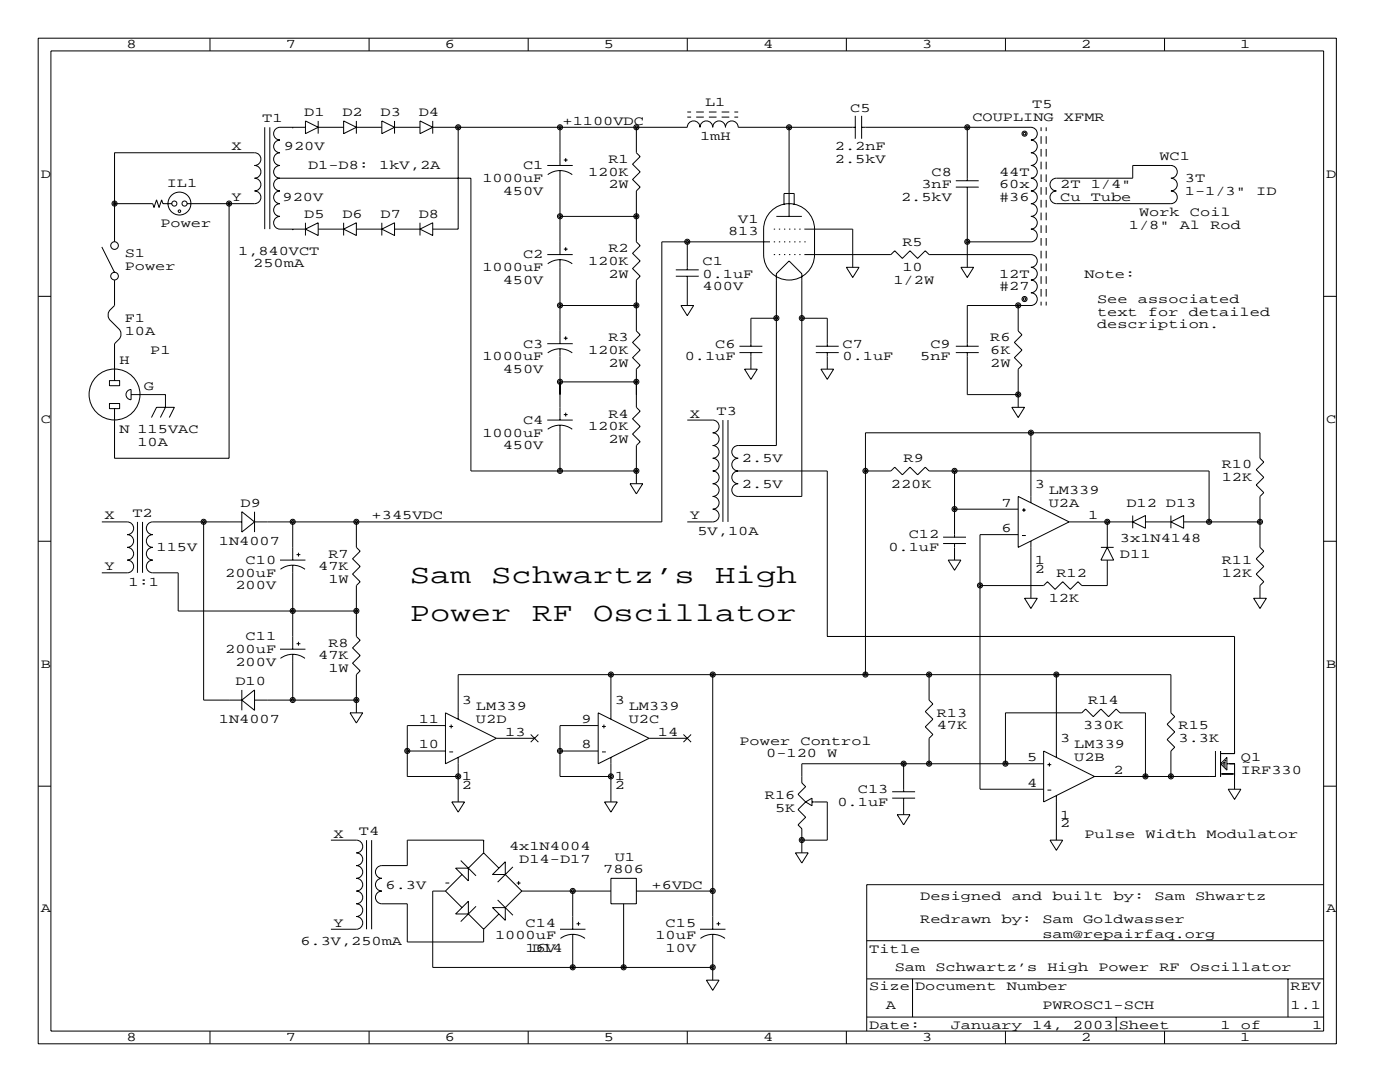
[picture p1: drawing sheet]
<svg xmlns="http://www.w3.org/2000/svg" width="279mm" height="216mm" viewBox="0 0 279 216" stroke-linecap="round" stroke-linejoin="round" font-family="sans-serif">
<g fill="none" stroke="#000" stroke-width=".2">
<path d="M7.6 7.6h259.1v200.7h-259.1zM10.2 10.2h254v195.5h-254zM41.9 7.6v2.6M73.7 7.6v2.6M105.4 7.6v2.6M137.2 7.6v2.6M168.9 7.6v2.6M200.7 7.6v2.6M232.4 7.6v2.6M52.8 25.4v20.3M53.8 25.4v20.3M55.9 35.6a1.27 1.27 0 0 0-1.3 1.2 1.27 1.27 0 0 0 1.3 1.3 1.27 1.27 0 0 0-1.3 1.3 1.27 1.27 0 0 0 1.3 1.2 1.27 1.27 0 0 0-1.3 1.3 1.27 1.27 0 0 0 1.3 1.3 1.27 1.27 0 0 0-1.3 1.3 1.27 1.27 0 0 0 1.3 1.2h5.1"/>
<path d="M55.9 35.6h38.1v58.4h33M58.4 25.4h.1M61 25.4h-5.1a1.27 1.27 0 0 0-1.3 1.3 1.27 1.27 0 0 0 1.3 1.2 1.27 1.27 0 0 0-1.3 1.3 1.27 1.27 0 0 0 1.3 1.3 1.27 1.27 0 0 0-1.3 1.3 1.27 1.27 0 0 0 1.3 1.2 1.27 1.27 0 0 0-1.3 1.3 1.27 1.27 0 0 0 1.3 1.3M61 24.1l2.5 1.3-2.5 1.3zM63.5 25.4h5.1M63.5 24.1v2.6M68.6 24.1l2.5 1.3-2.5 1.3zM71.1 25.4h5.1M71.1 24.1v2.6M76.2 24.1l2.5 1.3-2.5 1.3zM78.7 25.4h5.1M78.7 24.1v2.6"/>
<path d="M83.8 24.1l2.6 1.3-2.6 1.3zM86.4 25.4h50.8a1.27 1.27 0 0 1 1.2-1.3 1.27 1.27 0 0 1 1.3 1.3 1.27 1.27 0 0 1 1.3-1.3 1.27 1.27 0 0 1 1.2 1.3 1.27 1.27 0 0 1 1.3-1.3 1.27 1.27 0 0 1 1.3 1.3 1.27 1.27 0 0 1 1.3-1.3 1.27 1.27 0 0 1 1.2 1.3h23.4M86.4 24.1v2.6M91.4 25.4v20.3h-5M109.2 33h5.1M109.3 34.9a4.1 4.1 0 0 1 4.9 0M111.8 25.4v7.6M111.8 34v16.8M112.5 31.9h.8M112.9 31.5v.8M127 25.4v5.1l.8 .7-1.6 1.6 1.6 1.5-1.6 1.5 1.6 1.5-.8 .8v10.2l.8 .7-1.6 1.5 1.6 1.6-1.6 1.5 1.6 1.5-.8 .8v10.1l.8 .8-1.6 1.5 1.6 1.5-1.6 1.6 1.6 1.5-.8 .8v7.6l.8 .7-1.6 1.6 1.6 1.5-1.6 1.5 1.6 1.5-.8 .8v7.6M137.2 23.4h.7"/>
<path d="M137.2 22.4h.7M138.9 23.4h1.6M138.9 22.4h1.6M141.5 23.4h1.5M141.5 22.4h1.5M144 23.4h1.5M144 22.4h1.5M146.6 23.4h.7M146.6 22.4h.7M157.5 25.4v17.8M170.7 23.1v4.6M172 25.4h33.7a1.27 1.27 0 0 1 1.3 1.3 1.27 1.27 0 0 1-1.3 1.2 1.27 1.27 0 0 1 1.3 1.3 1.27 1.27 0 0 1-1.3 1.3 1.27 1.27 0 0 1 1.3 1.2 1.27 1.27 0 0 1-1.3 1.3 1.27 1.27 0 0 1 1.3 1.3 1.27 1.27 0 0 1-1.3 1.3 1.27 1.27 0 0 1 1.3 1.2 1.27 1.27 0 0 1-1.3 1.3 1.27 1.27 0 0 1 1.3 1.3 1.27 1.27 0 0 1-1.3 1.2 1.27 1.27 0 0 1 1.3 1.3 1.27 1.27 0 0 1-1.3 1.3 1.27 1.27 0 0 1 1.3 1.3 1.27 1.27 0 0 1-1.3 1.2 1.27 1.27 0 0 1 1.3 1.3 1.27 1.27 0 0 1-1.3 1.3h-12.7"/>
<path d="M172 23.1v4.6M190.8 37.3h4.5M190.8 36.1h4.5M193 25.4v10.7M193 37.3v16M207.8 25.4v.8M207.8 27.2v1.5M207.8 29.7v1.5M207.8 32.3v1.5M207.8 34.8v1.5M207.8 37.3v1.6M207.8 39.9v1.5"/>
<path d="M208.8 25.4v.8M208.8 27.2v1.5M208.8 29.7v1.5M208.8 32.3v1.5M208.8 34.8v1.5M208.8 37.3v1.6M208.8 39.9v1.5M210.1 35.8l.7-.2h15.3v-2.6h7.6a1.27 1.27 0 0 1 1.3 1.3 1.27 1.27 0 0 1-1.3 1.3 1.27 1.27 0 0 1 1.2 1.2 1.27 1.27 0 0 1-1.2 1.3 1.27 1.27 0 0 1 1.3 1.3 1.27 1.27 0 0 1-1.3 1.2h-22.9a1.27 1.27 0 0 1-1.3-1.2 1.27 1.27 0 0 1 1.3-1.3 1.27 1.27 0 0 1-1.2-.9 1.27 1.27 0 0 1 .5-1.4zM7.6 59.1h2.6M20.3 49.3l2.6 5.1M22.9 40.6h7.6l.2 .8 .5-1.5 .5 1.5 .6-1.5 .2 .7h1.8M22.9 55.9v5.1l-1.1 1-.2 .5v.7l.2 .6 2.1 2 .2 .5v.8l-.2 .5-1 1v7.3"/>
<path d="M37.3 40.6h13.5a1.27 1.27 0 0 0 1.3-1.2 1.27 1.27 0 0 0-1.3-1.3 1.27 1.27 0 0 0 1.3-1.3 1.27 1.27 0 0 0-1.3-1.2 1.27 1.27 0 0 0 1.3-1.3 1.27 1.27 0 0 0-1.3-1.3 1.27 1.27 0 0 0 1.3-1.3 1.27 1.27 0 0 0-1.3-1.2h-27.9v17.8M45.7 40.6v50.8h-22.8v-9.9M58.4 45.7h.1M61 44.4v2.6M61 45.7l2.5-1.3v2.6zM63.5 45.7h5.1M68.6 44.4v2.6M68.6 45.7l2.5-1.3v2.6zM71.1 45.7h5.1M76.2 44.4v2.6M76.2 45.7l2.5-1.3v2.6zM78.7 45.7h5.1"/>
<path d="M83.8 44.4v2.6M83.8 45.7l2.6-1.3v2.6zM109.2 50.8h5.1M109.3 52.6a4.1 4.1 0 0 1 4.9 0M111.8 43.2h15.2M111.8 51.8v16.8M112.5 49.7h.8M112.9 49.3v.8M134.9 55.1h4.5M134.9 53.8h4.5M137.2 48.3v5.5M137.2 55.1v5.9"/>
<path d="M153.7 48.3h-21.6v55.8h-81.3M154.2 41.8a5.1 5.1 0 0 1 5.4-.7 5.1 5.1 0 0 1 3 4.6v5.1a5.1 5.1 0 0 1-5.1 5.1 5.1 5.1 0 0 1-5.1-5.1v-5.1a5.1 5.1 0 0 1 1.8-3.9zM154.4 45.7h.3M154.4 48.3h.3M154.4 50.8h.3M154.9 43.2h5.1M155.4 45.7h.3M155.4 48.3h.3M155.4 50.8h.3M156.5 45.7h.2M156.5 48.3h.2M156.5 50.8h.2"/>
<path d="M156.5 40.9v-2.3h2v2.3M157.5 52.1l2.5 2.5v44.5h-12.7a1.27 1.27 0 0 1-1.3-1.3 1.27 1.27 0 0 1 1.3-1.3 1.27 1.27 0 0 1-1.3-1.3 1.27 1.27 0 0 1 1.3-1.2 1.27 1.27 0 0 1-1.3-1.3 1.27 1.27 0 0 1 1.3-1.3 1.27 1.27 0 0 1-1.2-1.2 1.27 1.27 0 0 1 1.2-1.3h7.6v-34.3zM157.5 45.7h.2M157.5 48.3h.2M157.5 50.8h.2M158.5 45.7h.2M158.5 48.3h.2M158.5 50.8h.2M159.5 45.7h.3M159.5 48.3h.3M159.5 50.8h.3M160.5 50.8h17.3l.8-.8 1.5 1.6 1.5-1.6 1.5 1.6 1.6-1.6 .7 .8h20.3a1.27 1.27 0 0 1 1.3 1.3 1.27 1.27 0 0 1-1.3 1.2 1.27 1.27 0 0 1 1.3 1.3 1.27 1.27 0 0 1-1.3 1.3 1.27 1.27 0 0 1 1.3 1.3 1.27 1.27 0 0 1-1.3 1.2 1.27 1.27 0 0 1 1.3 1.3 1.27 1.27 0 0 1-1.3 1.3h-12.7v8.1"/>
<path d="M160.5 45.7h9.7v7.6M160.5 48.3h.3M168.9 53.3h2.5l-1.2 2.1zM191.8 53.3h2.5l-1.3 2.1zM207.8 42.4v1.5M207.8 45v1.5M207.8 47.5v1.5M207.8 50v1.6M207.8 52.6v1.5M207.8 55.1v1.5M207.8 57.7v1.5M208.8 42.4v1.5"/>
<path d="M208.8 45v1.5M208.8 47.5v1.5M208.8 50v1.6M208.8 52.6v1.5M208.8 55.1v1.5M208.8 57.7v1.5M264.2 59.1h2.5M21.8 75.9h2.1v1.1h-2.1zM25.4 78l.8-.3v2.1a1.02 1.02 0 0 1-1-.7 1.02 1.02 0 0 1 .2-1.1zM26.2 78.7h6.8v2.6l-1 2M109.2 68.6h5.1M109.3 70.4a4.1 4.1 0 0 1 4.9 0"/>
<path d="M111.8 69.6v14.2M111.8 61h15.2M111.8 76.2h15.2M112.5 67.5h.8M112.9 67.1v.8M135.9 61h2.5l-1.2 2zM147.6 70.4h4.5M147.6 69.1h4.5M148.6 73.7h2.5l-1.2 2zM149.9 70.4v3.3M154.9 63.5h-5v5.6M160 63.5h5.1v5.6"/>
<path d="M162.8 70.4h4.6M162.8 69.1h4.6M163.8 73.7h2.6l-1.3 2zM165.1 70.4v3.3M190.8 70.4h4.5M190.8 69.1h4.5M193 70.4v8.3h10.2M203.2 61v5l.8 .8-1.6 1.5 1.6 1.5-1.6 1.6 1.6 1.5-.8 .8v7.6M207.8 60.2v.8M208.8 60.2v.8M21.8 80.5h2.1v1h-2.1zM30.2 83.3l1-2h3.6l-1 2"/>
<path d="M109.2 83.8h5.1M109.3 85.7a4.1 4.1 0 0 1 4.9 0M111.8 84.8v9.2M112.5 82.7h.8M112.9 82.3v.8M125.7 96.5h2.6l-1.3 2.1zM127 94h.1M137.2 83.8h5a1.27 1.27 0 0 1 1.3 1.3 1.27 1.27 0 0 1-1.3 1.3 1.27 1.27 0 0 1 1.3 1.2 1.27 1.27 0 0 1-1.3 1.3 1.27 1.27 0 0 1 1.3 1.3 1.27 1.27 0 0 1-1.3 1.2 1.27 1.27 0 0 1 1.3 1.3 1.27 1.27 0 0 1-1.3 1.3 1.27 1.27 0 0 1 1.3 1.3 1.27 1.27 0 0 1-1.3 1.2 1.27 1.27 0 0 1 1.3 1.3 1.27 1.27 0 0 1-1.3 1.3 1.27 1.27 0 0 1 1.3 1.2 1.27 1.27 0 0 1-1.3 1.3 1.27 1.27 0 0 1 1.3 1.3 1.27 1.27 0 0 1-1.3 1.2h-5M144.3 83.8v20.3M145.3 83.8v20.3M147.3 94h17.8v33h81.3v23.4h-2.8M172.7 94h5.1l.8-.8 1.5 1.5 1.5-1.5 1.5 1.5 1.6-1.5 .7 .8h55.9v10.1"/>
<path d="M190.5 94v13.2M201.9 81.3h2.6l-1.3 2zM203.2 99.1l10.2 5-10.2 5.1zM205.7 86.4h.1M205.7 86.4v13.9M7.6 108h2.6M20.3 104.1h5.1a1.27 1.27 0 0 1 1.3 1.3 1.27 1.27 0 0 1-1.3 1.3 1.27 1.27 0 0 1 1.3 1.2 1.27 1.27 0 0 1-1.3 1.3 1.27 1.27 0 0 1 1.3 1.3 1.27 1.27 0 0 1-1.3 1.3 1.27 1.27 0 0 1 1.3 1.2 1.27 1.27 0 0 1-1.3 1.3h-5.1M27.4 104.1v10.2M28.4 104.1v10.2M40.6 104.1v35.6h7.7M48.3 104.1h-17.8a1.27 1.27 0 0 0-1.3 1.3 1.27 1.27 0 0 0 1.3 1.3 1.27 1.27 0 0 0-1.3 1.2 1.27 1.27 0 0 0 1.3 1.3 1.27 1.27 0 0 0-1.3 1.3 1.27 1.27 0 0 0 1.3 1.3 1.27 1.27 0 0 0-1.3 1.2 1.27 1.27 0 0 0 1.3 1.3h5.1v7.6h35.5M48.3 102.1l2.5 2-2.5 2.1z"/>
<path d="M50.8 102.1v4.1M55.9 111.8h5.1M56 113.6a4.1 4.1 0 0 1 4.9 0M58.4 104.1v7.7M58.4 112.8v16.7M59.2 110.7h.7M59.6 110.3v.7M71.1 104.1v5.1l.8 .8-1.5 1.5 1.5 1.5-1.5 1.6 1.5 1.5-.8 .7v10.2l.8 .8-1.5 1.5 1.5 1.5-1.5 1.5 1.5 1.6-.8 .7v7.6M188.2 108.5h4.6M188.2 107.2h4.6M189.2 111.8h2.6l-1.3 2zM190.5 108.5v3.3"/>
<path d="M190.5 101.6h12.7M203.2 106.7h-7.6v50.8h12.7M204 101.8h.7M204 106.9h.7M204.3 101.4v.8M204.5 119.4h2.5l-1.3 2zM205.7 107.9v11.5M213.4 104.1h12.7M219.7 109.2h2.5M221 111.8v5h-5.1l-.8-.7-1.5 1.5-1.5-1.5-1.5 1.5-1.6-1.5-.7 .7h-12.7M221 109.2l1.2 2.6h-2.5zM221 104.1v5.1"/>
<path d="M226.1 104.1l2.5-1.2v2.5zM226.1 102.9v2.5M228.6 104.1h5.1M233.7 104.1l2.5-1.2v2.5zM233.7 102.9v2.5M236.2 104.1h15.3M250.2 119.4h2.5l-1.2 2zM251.5 119.4v-2.6l.7-.7-1.5-1.5 1.5-1.6-1.5-1.5 1.5-1.5-.7-.8v-10.1l.7-.8-1.5-1.5 1.5-1.6-1.5-1.5 1.5-1.5-.7-.8v-5h-78.8v48.2M264.2 108h2.5M48.3 137.7v4M48.3 139.7l2.5-2v4zM50.8 139.7h20.3"/>
<path d="M55.9 129.5h5.1M56 131.4a4.1 4.1 0 0 1 4.9 0M58.4 130.6v9.1M59.2 128.4h.7M59.6 128.1v.7M121.9 134.6v8.9M142.2 134.6v50.8M185.4 134.6v5.1l.8 .8-1.5 1.5 1.5 1.5-1.5 1.5 1.5 1.6-.8 .7v5.1M210.8 134.6v16.5M7.6 156.9h2.6M69.8 142.2h2.6l-1.3 2.1zM81.3 149.9h7.6"/>
<path d="M88.9 144.8h-7.6v10.1h10.1M88.9 142.2l10.2 5.1-10.2 5.1zM89.7 145h.7M89.7 150h.7M90 144.6v.7M91.4 143.5v-8.9h142.3v7.6l.7 .8-1.5 1.5 1.5 1.5-1.5 1.6 1.5 1.5-.7 .8v5M91.4 151.1v8.9M99.1 147.3h7.6M105.9 146.6l1.5 1.5M107.4 146.6l-1.5 1.5M111.8 149.9h7.6M119.4 144.8h-7.6v10.1h10.1"/>
<path d="M119.4 142.2l10.1 5.1-10.1 5.1zM120.1 145h.8M120.1 150h.8M120.5 144.6v.7M121.9 151.1v8.9M129.5 147.3h7.7M136.4 146.6l1.5 1.5M137.9 146.6l-1.5 1.5M178.1 159.3h4.5M178.1 158h4.5M180.3 152.4v5.6M180.3 159.3v3.3"/>
<path d="M200.7 152.4v-10.2h15.2l.8-.7 1.5 1.5 1.5-1.5 1.5 1.5 1.6-1.5 .7 .7h5.1v12.7M208.3 152.4h-48.3v3.8l.8 .8-1.5 1.5 1.5 1.5M208.3 149.9l10.1 5-10.1 5.1zM209 152.6h.8M209 157.7h.8M209.4 152.2v.8M210.8 158.7v8.9M242.6 149.9v5h-24.2M243.6 149.9v5M243.6 154.4h2.8M243.6 152.4l1.3-1.3v2.6zM243.8 152.4h.8"/>
<path d="M244.1 152.1h.5M244.1 152.7h.5M244.3 151.9h.3M244.3 152.9h.3M244.6 151.6h.1M244.6 153.2h.1M244.9 152.4h1.5v5.1M245.1 157.5h2.5l-1.2 2zM264.2 156.9h2.5M66 167.6h5.1a1.27 1.27 0 0 1 1.3 1.3 1.27 1.27 0 0 1-1.3 1.3 1.27 1.27 0 0 1 1.3 1.3 1.27 1.27 0 0 1-1.3 1.2 1.27 1.27 0 0 1 1.3 1.3 1.27 1.27 0 0 1-1.3 1.3 1.27 1.27 0 0 1 1.3 1.2 1.27 1.27 0 0 1-1.3 1.3 1.27 1.27 0 0 1 1.3 1.3 1.27 1.27 0 0 1-1.3 1.2 1.27 1.27 0 0 1 1.3 1.3 1.27 1.27 0 0 1-1.3 1.3 1.27 1.27 0 0 1 1.3 1.2 1.27 1.27 0 0 1-1.3 1.3h-5.1M73.2 167.6v17.8M74.2 167.6v17.8"/>
<path d="M88.9 177.8h-2.5v15.2h55.8M88.9 177.8l3.3 3.3M88.9 176.2h.8M90.2 160h2.5l-1.3 2.1zM90.9 173.2h2.6v2.6zM91.9 171.7l3.1 3.1M92.2 174.5l-3.3 3.3M93.5 179.8v2.6h-2.6zM96.5 167.6h-15.2v5.1h-5.1a1.27 1.27 0 0 0-1.3 1.3 1.27 1.27 0 0 0 1.3 1.3 1.27 1.27 0 0 0-1.3 1.2 1.27 1.27 0 0 0 1.3 1.3 1.27 1.27 0 0 0-1.3 1.3 1.27 1.27 0 0 0 1.3 1.2h5.1v7.7h15.2v-2.6M96.5 167.6h.1M96.5 170.2l-3 3M96.5 170.2l3.1 3"/>
<path d="M96.5 167.6v2.6M99.3 179.6l3.1 3M100.8 172v2.5h-2.5zM100.8 174.5l3.3 3.3M102.4 173l-3.1 3M103.1 176.2h.8M103.5 175.8v.8M104.1 177.8l-3.3 3.3M104.1 177.8h17.8M114.3 177.8v7.6M120.6 160h2.6l-1.3 2.1zM121.9 175.3h5.1v5h-5.1z"/>
<path d="M127 177.8h15.2M158.7 170.2h2.6l-1.3 2zM160.8 160l-1.5 1.5 1.5 1.6-1.5 1.5 .7 .8v4.8M160.8 160l1.3-.7v1.5zM162.1 160h3v7.6h-5.1M179.1 162.6h2.5l-1.3 2zM209.5 167.6h2.6l-1.3 2.1zM264.2 176.5h-91.2v29.2M93.5 182.4l3 3M95 180.8l-3.1 3.1M98.3 181.1h2.5v2.5zM99.6 182.4l-3.1 3"/>
<path d="M111.8 185.4h5M111.9 187.3a4.1 4.1 0 0 1 4.8 0M114.3 186.4v6.6M115.1 184.3h.7M115.4 183.9v.8M124.5 180.3v12.7M139.7 185.4h5.1M139.8 187.3a4.1 4.1 0 0 1 4.9 0M141 195.6h2.5l-1.3 2zM142.2 186.4v9.2M143 184.3h.8M143.4 183.9v.8"/>
<path d="M173 195.3h91.2M173 187.7h91.2M182.1 195.3v7.6M257 195.3v7.6M41.9 205.7v2.6M73.7 205.7v2.6M105.4 205.7v2.6M137.2 205.7v2.6M168.9 205.7v2.6M173 202.9h91.2M200.7 205.7v2.6M222.8 202.9v2.8"/>
<path d="M232.4 205.7v2.6"/>
<circle cx="91.4" cy="25.4" r=".51"/>
<circle cx="91.4" cy="25.4" r=".25"/>
<circle cx="111.8" cy="25.4" r=".51"/>
<circle cx="111.8" cy="25.4" r=".25"/>
<circle cx="127" cy="25.4" r=".51"/>
<circle cx="127" cy="25.4" r=".25"/>
<circle cx="157.5" cy="25.4" r=".51"/>
<circle cx="157.5" cy="25.4" r=".25"/>
<circle cx="193" cy="25.4" r=".51"/>
<circle cx="193" cy="25.4" r=".25"/>
<circle cx="204.5" cy="26.7" r=".51"/>
<circle cx="204.5" cy="26.7" r=".25"/>
<circle cx="22.9" cy="40.6" r=".51"/>
<circle cx="22.9" cy="49" r=".76"/>
<circle cx="22.9" cy="55.1" r=".76"/>
<circle cx="22.9" cy="40.6" r=".25"/>
<circle cx="34.8" cy="40.6" r=".51"/>
<circle cx="35.8" cy="40.6" r="2.29"/>
<circle cx="35.8" cy="42.1" r=".25"/>
<circle cx="36.8" cy="40.6" r=".51"/>
<circle cx="45.7" cy="40.6" r=".51"/>
<circle cx="45.7" cy="40.6" r=".25"/>
<circle cx="111.8" cy="43.2" r=".51"/>
<circle cx="111.8" cy="43.2" r=".25"/>
<circle cx="127" cy="43.2" r=".51"/>
<circle cx="127" cy="43.2" r=".25"/>
<circle cx="137.2" cy="48.2" r=".51"/>
<circle cx="137.2" cy="48.2" r=".25"/>
<circle cx="193" cy="48.2" r=".51"/>
<circle cx="193" cy="48.2" r=".25"/>
<circle cx="204.5" cy="59.7" r=".51"/>
<circle cx="204.5" cy="59.7" r=".25"/>
<circle cx="22.9" cy="78.7" r="5.1"/>
<circle cx="111.8" cy="76.2" r=".51"/>
<circle cx="111.8" cy="60.9" r=".51"/>
<circle cx="111.8" cy="76.2" r=".25"/>
<circle cx="111.8" cy="60.9" r=".25"/>
<circle cx="127" cy="76.2" r=".51"/>
<circle cx="127" cy="60.9" r=".51"/>
<circle cx="127" cy="76.2" r=".25"/>
<circle cx="127" cy="60.9" r=".25"/>
<circle cx="154.9" cy="63.5" r=".51"/>
<circle cx="154.9" cy="63.5" r=".25"/>
<circle cx="160" cy="63.5" r=".51"/>
<circle cx="160" cy="63.5" r=".25"/>
<circle cx="203.2" cy="78.7" r=".51"/>
<circle cx="203.2" cy="60.9" r=".51"/>
<circle cx="203.2" cy="78.7" r=".25"/>
<circle cx="203.2" cy="60.9" r=".25"/>
<circle cx="111.8" cy="94" r=".51"/>
<circle cx="111.8" cy="94" r=".25"/>
<circle cx="127" cy="94" r=".51"/>
<circle cx="127" cy="94" r=".25"/>
<circle cx="172.7" cy="94" r=".51"/>
<circle cx="172.7" cy="94" r=".25"/>
<circle cx="190.5" cy="94" r=".51"/>
<circle cx="190.5" cy="94" r=".25"/>
<circle cx="205.7" cy="86.3" r=".51"/>
<circle cx="205.7" cy="86.3" r=".25"/>
<circle cx="40.6" cy="104.1" r=".51"/>
<circle cx="40.6" cy="104.1" r=".25"/>
<circle cx="58.4" cy="104.1" r=".51"/>
<circle cx="58.4" cy="104.1" r=".25"/>
<circle cx="71.1" cy="104.1" r=".51"/>
<circle cx="71.1" cy="104.1" r=".25"/>
<circle cx="190.5" cy="101.6" r=".51"/>
<circle cx="190.5" cy="101.6" r=".25"/>
<circle cx="195.6" cy="116.8" r=".51"/>
<circle cx="195.6" cy="116.8" r=".25"/>
<circle cx="221" cy="104.1" r=".51"/>
<circle cx="221" cy="104.1" r=".25"/>
<circle cx="241.3" cy="104.1" r=".51"/>
<circle cx="241.3" cy="104.1" r=".25"/>
<circle cx="251.5" cy="104.1" r=".51"/>
<circle cx="251.5" cy="104.1" r=".25"/>
<circle cx="58.4" cy="139.7" r=".51"/>
<circle cx="58.4" cy="121.9" r=".51"/>
<circle cx="58.4" cy="139.7" r=".25"/>
<circle cx="58.4" cy="121.9" r=".25"/>
<circle cx="71.1" cy="121.9" r=".51"/>
<circle cx="71.1" cy="139.7" r=".51"/>
<circle cx="71.1" cy="121.9" r=".25"/>
<circle cx="71.1" cy="139.7" r=".25"/>
<circle cx="121.9" cy="134.6" r=".51"/>
<circle cx="121.9" cy="134.6" r=".25"/>
<circle cx="142.2" cy="134.6" r=".51"/>
<circle cx="142.2" cy="134.6" r=".25"/>
<circle cx="172.7" cy="134.6" r=".51"/>
<circle cx="172.7" cy="134.6" r=".25"/>
<circle cx="185.4" cy="134.6" r=".51"/>
<circle cx="185.4" cy="134.6" r=".25"/>
<circle cx="210.8" cy="134.6" r=".51"/>
<circle cx="210.8" cy="134.6" r=".25"/>
<circle cx="81.3" cy="149.8" r=".51"/>
<circle cx="81.3" cy="149.8" r=".25"/>
<circle cx="91.4" cy="154.9" r=".51"/>
<circle cx="91.4" cy="154.9" r=".25"/>
<circle cx="111.8" cy="149.8" r=".51"/>
<circle cx="111.8" cy="149.8" r=".25"/>
<circle cx="121.9" cy="154.9" r=".51"/>
<circle cx="121.9" cy="154.9" r=".25"/>
<circle cx="180.3" cy="152.4" r=".51"/>
<circle cx="180.3" cy="152.4" r=".25"/>
<circle cx="185.4" cy="152.4" r=".51"/>
<circle cx="185.4" cy="152.4" r=".25"/>
<circle cx="200.7" cy="152.4" r=".51"/>
<circle cx="200.7" cy="152.4" r=".25"/>
<circle cx="228.6" cy="154.9" r=".51"/>
<circle cx="228.6" cy="154.9" r=".25"/>
<circle cx="233.7" cy="154.9" r=".51"/>
<circle cx="233.7" cy="154.9" r=".25"/>
<circle cx="114.3" cy="177.8" r=".51"/>
<circle cx="114.3" cy="177.8" r=".25"/>
<circle cx="142.2" cy="177.8" r=".51"/>
<circle cx="142.2" cy="177.8" r=".25"/>
<circle cx="160" cy="167.6" r=".51"/>
<circle cx="160" cy="167.6" r=".25"/>
<circle cx="114.3" cy="193" r=".51"/>
<circle cx="114.3" cy="193" r=".25"/>
<circle cx="124.5" cy="193" r=".51"/>
<circle cx="124.5" cy="193" r=".25"/>
<circle cx="142.2" cy="193" r=".51"/>
<circle cx="142.2" cy="193" r=".25"/>
</g>
<g font-size="5.3">
<text x="81.8" y="116.3">Sam</text>
<text x="98" y="116.3">Schwartz’s</text>
<text x="142.7" y="116.3">High</text>
<text x="81.8" y="124">Power</text>
<text x="106.2" y="124">RF</text>
<text x="118.4" y="124">Oscillator</text>
</g>
<g font-size="2.6">
<text x="25.3" y="9.7">8</text>
<text x="57" y="9.7">7</text>
<text x="88.8" y="9.7">6</text>
<text x="120.5" y="9.7">5</text>
<text x="152.3" y="9.7">4</text>
<text x="184" y="9.7">3</text>
<text x="215.8" y="9.7">2</text>
<text x="247.5" y="9.7">1</text>
<text x="60.7" y="23.1">D1</text>
<text x="68.3" y="23.1">D2</text>
<text x="75.9" y="23.1">D3</text>
<text x="83.6" y="23.1">D4</text>
<text x="140.7" y="21.1">L1</text>
<text x="169.7" y="22.4">C5</text>
<text x="206" y="21.6">T5</text>
<text x="46.2" y="30">X</text>
<text x="52.3" y="24.4">T1</text>
<text x="56.6" y="30">920V</text>
<text x="112.3" y="24.9">+1100VDC</text>
<text x="139.7" y="27.9">1mH</text>
<text x="166.6" y="30">2.2nF</text>
<text x="194.1" y="24.1">COUPLING</text>
<text x="212.3" y="24.1">XFMR</text>
<text x="8.1" y="35.5">D</text>
<text x="61.5" y="33.8">D1-D8:</text>
<text x="75.7" y="33.8">1kV,2A</text>
<text x="104.4" y="33.8">C1</text>
<text x="117.3" y="35.1">120K</text>
<text x="121.4" y="32.5">R1</text>
<text x="166.6" y="32.5">2.5kV</text>
<text x="185.9" y="35.1">C8</text>
<text x="199.4" y="35.1">44T</text>
<text x="231.4" y="32">WC1</text>
<text x="264.7" y="35.5">D</text>
<text x="33.3" y="37.3">IL1</text>
<text x="46.2" y="40.1">Y</text>
<text x="56.4" y="40.1">920V</text>
<text x="96.3" y="36.3">1000uF</text>
<text x="100.3" y="38.9">450V</text>
<text x="121.4" y="37.6">2W</text>
<text x="179.8" y="40.1">2.5kV</text>
<text x="183.9" y="37.6">3nF</text>
<text x="199.4" y="37.6">60x</text>
<text x="199.4" y="40.1">#36</text>
<text x="211.6" y="37.6">2T</text>
<text x="211.6" y="40.1">Cu</text>
<text x="217.7" y="37.6">1/4&quot;</text>
<text x="217.7" y="40.1">Tube</text>
<text x="236.5" y="36.3">3T</text>
<text x="236.5" y="38.9">1-1/3&quot;</text>
<text x="250.7" y="38.9">ID</text>
<text x="32" y="45.2">Power</text>
<text x="60.7" y="43.4">D5</text>
<text x="68.3" y="43.4">D6</text>
<text x="75.9" y="43.4">D7</text>
<text x="83.6" y="43.4">D8</text>
<text x="145.3" y="47">813</text>
<text x="147.3" y="44.4">V1</text>
<text x="225.3" y="45.7">1/8&quot;</text>
<text x="227.3" y="43.2">Work</text>
<text x="235.5" y="45.7">Al</text>
<text x="237.5" y="43.2">Coil</text>
<text x="241.6" y="45.7">Rod</text>
<text x="24.9" y="51.3">S1</text>
<text x="24.9" y="53.8">Power</text>
<text x="47.5" y="50.8">1,840VCT</text>
<text x="50.5" y="53.3">250mA</text>
<text x="104.4" y="51.6">C2</text>
<text x="117.3" y="52.8">120K</text>
<text x="121.4" y="50.3">R2</text>
<text x="140.2" y="52.8">C1</text>
<text x="180.1" y="49">R5</text>
<text x="96.3" y="54.1">1000uF</text>
<text x="100.3" y="56.6">450V</text>
<text x="121.4" y="55.4">2W</text>
<text x="140.2" y="55.4">0.1uF</text>
<text x="140.2" y="57.9">400V</text>
<text x="178.3" y="56.6">1/2W</text>
<text x="180.1" y="54.1">10</text>
<text x="199.4" y="55.4">12T</text>
<text x="199.4" y="57.9">#27</text>
<text x="216.4" y="55.4">Note:</text>
<text x="24.9" y="64.3">F1</text>
<text x="218.9" y="60.5">See</text>
<text x="218.9" y="63">text</text>
<text x="218.9" y="65.5">description.</text>
<text x="227.1" y="60.5">associated</text>
<text x="229.1" y="63">for</text>
<text x="237.2" y="63">detailed</text>
<text x="24.9" y="66.8">10A</text>
<text x="30" y="70.6">P1</text>
<text x="96.3" y="71.9">1000uF</text>
<text x="104.4" y="69.3">C3</text>
<text x="117.3" y="70.6">120K</text>
<text x="121.4" y="68.1">R3</text>
<text x="136.7" y="71.9">0.1uF</text>
<text x="142.7" y="69.3">C6</text>
<text x="168.1" y="69.3">C7</text>
<text x="168.1" y="71.9">0.1uF</text>
<text x="183.6" y="71.9">5nF</text>
<text x="185.7" y="69.3">C9</text>
<text x="197.6" y="68.1">R6</text>
<text x="197.6" y="70.6">6K</text>
<text x="23.9" y="72.6">H</text>
<text x="28.7" y="77.7">G</text>
<text x="100.3" y="74.4">450V</text>
<text x="121.4" y="73.2">2W</text>
<text x="197.6" y="73.2">2W</text>
<text x="121.4" y="83.3">R4</text>
<text x="137.7" y="83.3">X</text>
<text x="143" y="82.8">T3</text>
<text x="8.1" y="84.3">C</text>
<text x="23.9" y="86.4">N 115VAC</text>
<text x="27.4" y="88.9">10A</text>
<text x="96.3" y="87.1">1000uF</text>
<text x="100.3" y="89.7">450V</text>
<text x="104.4" y="84.6">C4</text>
<text x="117.3" y="85.9">120K</text>
<text x="121.4" y="88.4">2W</text>
<text x="264.7" y="84.3">C</text>
<text x="148.1" y="92.2">2.5V</text>
<text x="180.3" y="92.2">R9</text>
<text x="243.8" y="93.5">R10</text>
<text x="48" y="101.1">D9</text>
<text x="148.1" y="97.3">2.5V</text>
<text x="177.8" y="97.3">220K</text>
<text x="199.9" y="101.1">7</text>
<text x="206.5" y="97.3">3</text>
<text x="209.3" y="101.1">U2A</text>
<text x="209.3" y="98.6">LM339</text>
<text x="224.8" y="101.1">D12 D13</text>
<text x="243.8" y="96">12K</text>
<text x="20.8" y="103.6">X</text>
<text x="26.4" y="103.1">T2</text>
<text x="74.2" y="103.6">+345VDC</text>
<text x="137.7" y="103.6">Y</text>
<text x="139.2" y="106.7">5V,10A</text>
<text x="181.4" y="107.4">C12</text>
<text x="199.9" y="106.2">6</text>
<text x="217.2" y="103.6">1</text>
<text x="20.8" y="113.8">Y</text>
<text x="31.2" y="110">115V</text>
<text x="43.7" y="108.7">1N4007</text>
<text x="49" y="112.5">C10</text>
<text x="63.5" y="113.8">47K</text>
<text x="65.5" y="111.3">R7</text>
<text x="177.3" y="110">0.1uF</text>
<text x="206.5" y="112.5">1</text>
<text x="223.5" y="111.3">D11</text>
<text x="223.5" y="108.2">3x1N4148</text>
<text x="243.8" y="112.5">R11</text>
<text x="25.7" y="116.8">1:1</text>
<text x="45" y="115.1">200uF</text>
<text x="47" y="117.6">200V</text>
<text x="65.5" y="116.3">1W</text>
<text x="206.5" y="114.3">2</text>
<text x="210.8" y="115.1">R12</text>
<text x="243.8" y="115.1">12K</text>
<text x="209.3" y="120.1">12K</text>
<text x="45" y="130.3">200uF</text>
<text x="49" y="127.8">C11</text>
<text x="63.5" y="131.6">47K</text>
<text x="65.5" y="129">R8</text>
<text x="8.1" y="133.2">B</text>
<text x="47" y="136.7">D10</text>
<text x="47" y="132.8">200V</text>
<text x="65.5" y="134.1">1W</text>
<text x="264.7" y="133.2">B</text>
<text x="92.2" y="140.5">3</text>
<text x="95" y="141.7">LM339</text>
<text x="122.7" y="140.5">3</text>
<text x="125.5" y="141.7">LM339</text>
<text x="186.9" y="143">R13</text>
<text x="217.2" y="140.5">R14</text>
<text x="43.7" y="144.3">1N4007</text>
<text x="83.6" y="144.3">11</text>
<text x="83.6" y="149.4">10</text>
<text x="95" y="144.3">U2D</text>
<text x="100.8" y="146.8">13</text>
<text x="116.1" y="144.3">9</text>
<text x="116.1" y="149.4">8</text>
<text x="125.5" y="144.3">U2C</text>
<text x="131.3" y="146.8">14</text>
<text x="147.6" y="148.6">Power</text>
<text x="159.8" y="148.6">Control</text>
<text x="186.9" y="145.5">47K</text>
<text x="211.6" y="148.1">3</text>
<text x="214.4" y="149.4">LM339</text>
<text x="216.2" y="145.5">330K</text>
<text x="235.2" y="145.5">R15</text>
<text x="235.2" y="148.1">3.3K</text>
<text x="92.2" y="155.7">1</text>
<text x="122.7" y="155.7">1</text>
<text x="152.9" y="151.1">0-120</text>
<text x="165.1" y="151.1">W</text>
<text x="205" y="151.9">5</text>
<text x="214.4" y="151.9">U2B</text>
<text x="222.2" y="154.4">2</text>
<text x="247.6" y="151.9">Q1</text>
<text x="247.6" y="154.4">IRF330</text>
<text x="92.2" y="157.5">2</text>
<text x="122.7" y="157.5">2</text>
<text x="152.7" y="159.5">R16</text>
<text x="167.1" y="160.8">0.1uF</text>
<text x="171.2" y="158.2">C13</text>
<text x="205" y="157">4</text>
<text x="66.5" y="167.1">X</text>
<text x="71.6" y="166.6">T4</text>
<text x="154.7" y="162.1">5K</text>
<text x="211.6" y="163.3">1</text>
<text x="211.6" y="165.1">2</text>
<text x="216.4" y="167.1">Pulse</text>
<text x="228.6" y="167.1">Width</text>
<text x="240.8" y="167.1">Modulator</text>
<text x="101.6" y="169.7">4x1N4004</text>
<text x="103.6" y="172.2">D14-D17</text>
<text x="122.7" y="171.7">U1</text>
<text x="77" y="177.3">6.3V</text>
<text x="120.4" y="174.2">7806</text>
<text x="130" y="177.3">+6VDC</text>
<text x="183.6" y="179.6">Designed</text>
<text x="201.9" y="179.6">and</text>
<text x="210.1" y="179.6">built</text>
<text x="222.2" y="179.6">by:</text>
<text x="230.4" y="179.6">Sam</text>
<text x="238.5" y="179.6">Shwartz</text>
<text x="8.1" y="182.1">A</text>
<text x="66.5" y="184.9">Y</text>
<text x="104.9" y="184.9">C14</text>
<text x="132.8" y="184.9">C15</text>
<text x="183.6" y="184.1">Redrawn</text>
<text x="199.9" y="184.1">by:</text>
<text x="208" y="184.1">Sam</text>
<text x="216.2" y="184.1">Goldwasser</text>
<text x="264.7" y="182.1">A</text>
<text x="59.9" y="188.5">6.3V,250mA</text>
<text x="98.8" y="187.5">1000uF</text>
<text x="104.9" y="190">16V</text>
<text x="106.2" y="190">D14</text>
<text x="130.8" y="187.5">10uF</text>
<text x="132.8" y="190">10V</text>
<text x="173.5" y="190.2">Title</text>
<text x="208" y="187.2">sam@repairfaq.org</text>
<text x="173.5" y="197.6">Size Document</text>
<text x="178.6" y="193.8">Sam</text>
<text x="186.7" y="193.8">Schwartz’s</text>
<text x="200.9" y="197.6">Number</text>
<text x="209" y="193.8">High</text>
<text x="219.2" y="193.8">Power</text>
<text x="231.4" y="193.8">RF</text>
<text x="237.5" y="193.8">Oscillator</text>
<text x="257.6" y="197.6">REV</text>
<text x="176.8" y="201.4">A</text>
<text x="208" y="201.4">PWROSC1-SCH</text>
<text x="257.6" y="201.4">1.1</text>
<text x="25.3" y="207.8">8</text>
<text x="57" y="207.8">7</text>
<text x="88.8" y="207.8">6</text>
<text x="120.5" y="207.8">5</text>
<text x="152.3" y="207.8">4</text>
<text x="173.5" y="205.2">Date:</text>
<text x="184" y="207.8">3</text>
<text x="189.7" y="205.2">January</text>
<text x="206" y="205.2">14,</text>
<text x="214.1" y="205.2">2003 Sheet</text>
<text x="215.8" y="207.8">2</text>
<text x="243.6" y="205.2">1</text>
<text x="247.5" y="207.8">1</text>
<text x="247.7" y="205.2">of</text>
<text x="261.9" y="205.2">1</text>
</g>
</svg>
